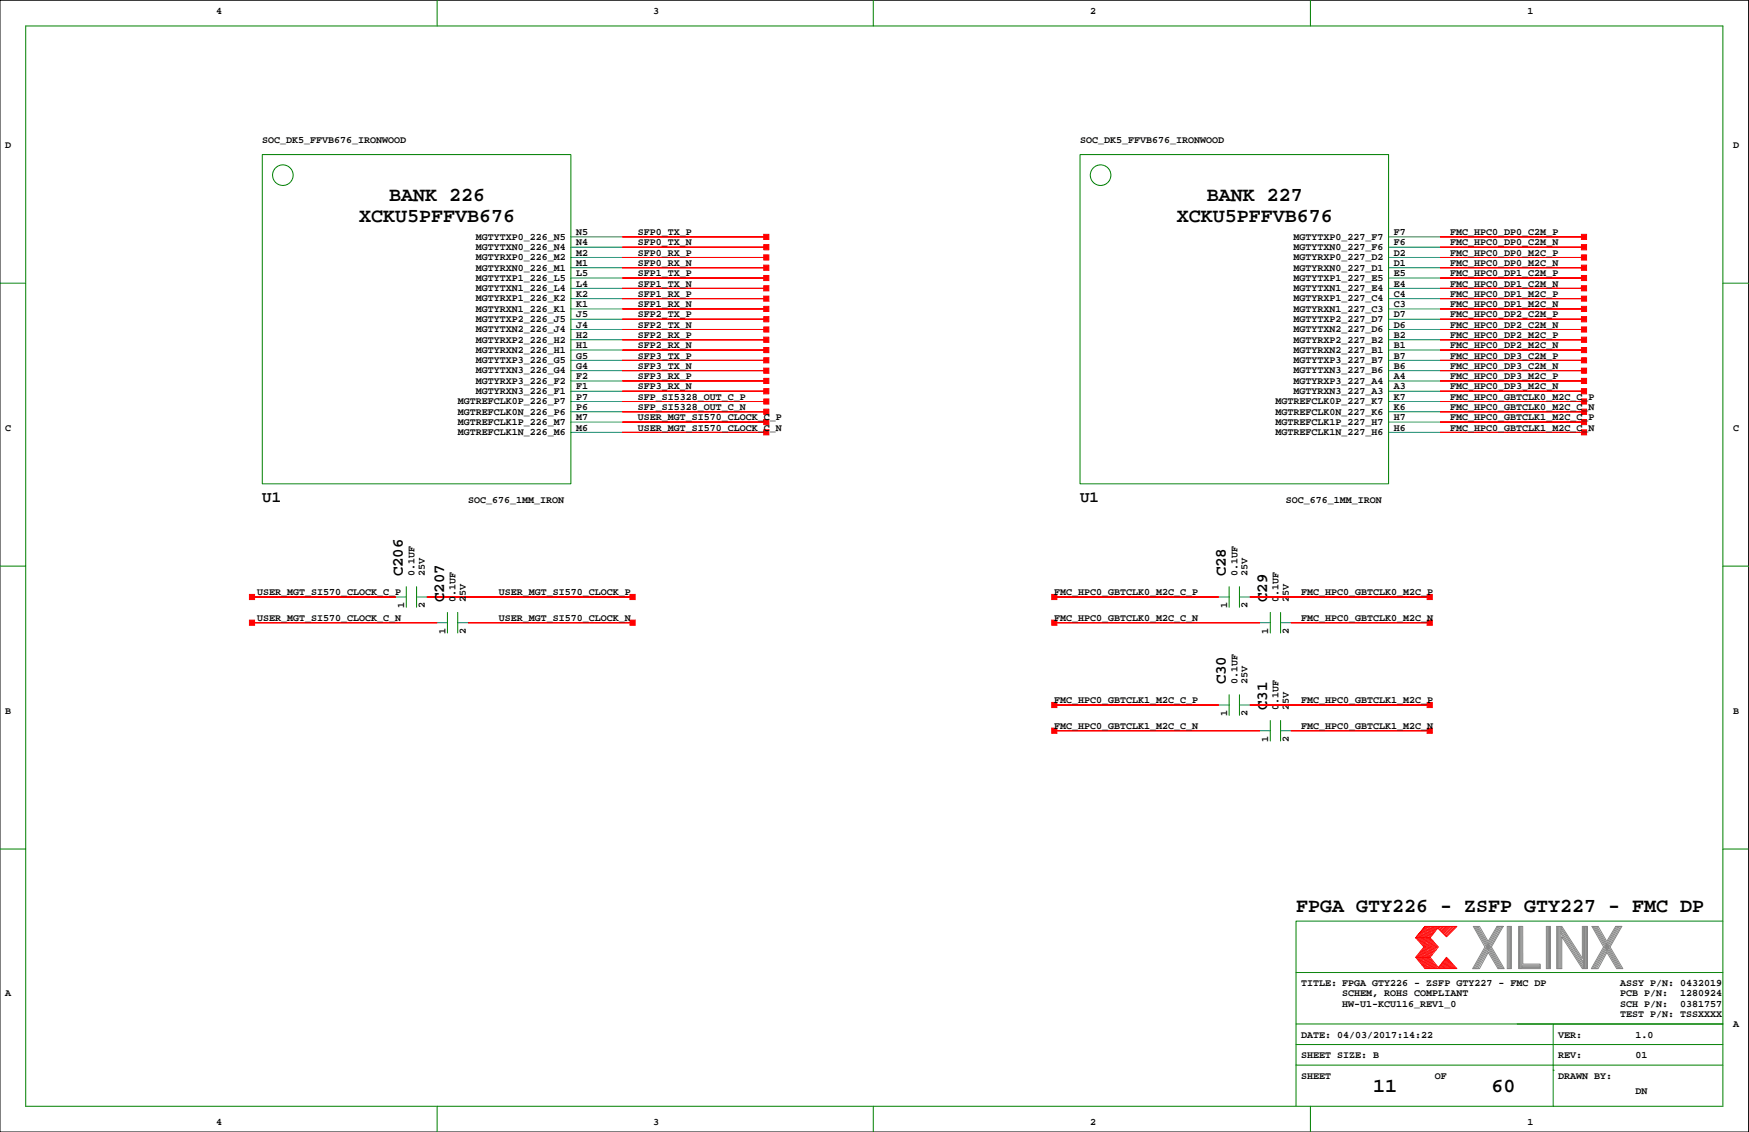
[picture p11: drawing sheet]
<svg xmlns="http://www.w3.org/2000/svg" width="432mm" height="279mm" viewBox="0 0 432 279" stroke-linecap="round" stroke-linejoin="round" font-family="sans-serif">
<path d="M0 .1h431.7v279.3h-431.7z" fill="none" stroke="#000" stroke-width=".25"/>
<g fill="none" stroke="#008000" stroke-width=".25">
<path d="M6.3 6.4h419.1v266.7h-419.1zM107.9 .1v6.3M215.6 .1v6.3M323.5 .1v6.3M64.8 38.2h76.1v81.2h-76.1zM266.6 38.2h76.2v81.2h-76.2zM0 69.9h6.3M425.4 69.9h6.3M0 139.7h6.3M425.4 139.7h6.3M100.3 144.8v5.1M102.8 144.8v5.1"/>
<path d="M110.5 151.2v5M113 151.2v5M303.5 144.8v5.1M306 144.8v5.1M313.6 151.2v5M316.2 151.2v5M303.5 171.5v5.1M306 171.5v5.1M313.6 177.8v5.1M316.2 177.8v5.1M0 209.6h6.3M425.4 209.6h6.3"/>
<path d="M425.4 227.3h-105.4v35.6M320 257.8h105.4M320 252.7h105.4M320 240h105.4M383.5 252.7v20.4M107.9 273.1v6.3M215.6 273.1v6.3M320 262.9v10.2M320 262.9h105.4M323.5 273.1v6.3M383.5 264.2h.1"/>
<circle cx="69.8" cy="43.2" r="2.54"/>
<circle cx="271.7" cy="43.2" r="2.54"/>
</g>
<g fill="none" stroke="#f00" stroke-width=".25">
<path d="M153.6 58.5h35.6M355.5 58.5h35.6M153.6 78.8h35.6M153.6 71.2h35.6M153.6 76.2h35.6M153.6 73.7h35.6M153.6 68.6h35.6M153.6 61h35.6M153.6 63.5h35.6M153.6 66.1h35.6M355.5 78.8h35.6M355.5 71.2h35.6"/>
<path d="M355.5 76.2h35.6M355.5 73.7h35.6M355.5 68.6h35.6M355.5 61h35.6M355.5 63.5h35.6M355.5 66.1h35.6M153.6 81.3h35.6M153.6 86.4h35.6M153.6 83.9h35.6M153.6 88.9h35.6M153.6 91.5h35.6M153.6 94h35.6"/>
<path d="M153.6 96.6h35.6M153.6 99.1h35.6M355.5 81.3h35.6M355.5 86.4h35.6M355.5 83.9h35.6M355.5 88.9h35.6M355.5 91.5h35.6M355.5 94h35.6M355.5 96.6h35.6M355.5 99.1h35.6M153.6 101.6h35.6M153.6 104.2h35.6"/>
<path d="M153.6 106.7h35.6M355.5 101.6h35.6M355.5 104.2h35.6M355.5 106.7h35.6M62.2 153.7h45.7M62.2 147.3h35.6M105.4 147.3h50.8M115.5 153.7h40.7M260.3 153.7h50.8M260.3 147.3h40.6M308.5 147.3h44.5M318.7 153.7h34.3"/>
<path d="M260.3 174h40.6M308.5 174h44.5M260.3 180.4h50.8M318.7 180.4h34.3M349.5 236.3h3.6M349.9 231.5l1.9 2.2-2 2.6 2.2 2.8M350.1 236.3l2.2 2.8M350.2 231.5l1.9 2.3-2 2.5M350.4 236.3l2.2 2.8M350.5 231.5l1.9 2.3-2 2.5M350.6 236.3l2.3 2.7M350.8 231.5l1.9 2.3-2 2.5"/>
<path d="M351 236.3l2.2 2.8M351.1 231.5l1.9 2.3-2 2.5M351.3 236.3l2.2 2.8M351.4 231.5l1.9 2.3-2 2.5M351.6 236.3l2.2 2.8M351.7 231.5l1.9 2.2M351.8 228.7l-2.3 2.8 2.3-2.8h7.9l-2.6 2.5-2.1-2.1-1.9 2.4 2 2.2-2 2.6 2 2.5 2-2.5 2.6 2.8h-7.9l-2.3-2.8M351.9 236.3l2.2 2.8M352 231.5l1.9 2.2M352.1 228.7l-2.2 2.7M352.2 236.3l2.2 2.8M352.3 231.5l1.9 2.3-2 2.5"/>
<path d="M352.4 228.7l-2.2 2.7M352.5 236.3l2.2 2.8M352.6 231.5l1.9 2.2M352.7 228.7l-2.2 2.7M352.8 236.3l2.2 2.8M352.8 231.5l2 2.2M353 228.7l-2.2 2.7M353.1 231.5h-3.6l2.1 2.2-2.1 2.6M353.2 228.7l-2.1 2.7M353.6 233.8l-2 2.5M353.6 228.7l-2.2 2.7M353.8 228.7l-2.1 2.7"/>
<path d="M353.9 233.8l-1.9 2.4M354.1 228.7l-2.1 2.7M354.4 228.7l-2.1 2.7M354.5 233.8l-2 2.5M354.7 228.7l-2.1 2.7M354.8 233.8l-2 2.5M355 228.7l-2.1 2.7M355.2 238.8l.2 .3M355.3 238.6l.4 .5M355.4 228.7l-.4 .4M355.4 238.4l.6 .7M355.6 238.3l.7 .8"/>
<path d="M355.7 238.1l.9 1M355.7 228.7l-.5 .5M355.9 237.9l1 1.2M356 237.8l1.2 1.3M356.1 228.7l-.8 .7M356.1 237.6l1.4 1.4M356.3 237.4l1.5 1.7M356.4 237.2l1.6 1.9M356.5 228.7l-1 .9M356.5 237.1l1.8 2M356.7 236.9l1.9 2.2M356.8 236.7l2.1 2.4"/>
<path d="M356.8 228.7l-1.1 1.1M356.9 236.6l2.3 2.5M357.1 236.5l2.3 2.6M357.2 228.7l-1.3 1.2M357.5 228.7l-1.4 1.4M357.8 228.7l-1.6 1.6M358.2 228.7l-1.8 1.7M358.5 228.7l-1.9 1.9M359 228.7l-2.2 2.1M359.3 228.7l-2.3 2.3"/>
</g>
<g fill="none" stroke="#848684" stroke-width=".25">
<path d="M364 228.7l6.1 10.4M364.3 228.7l6.1 10.4M364.6 228.7l6.1 10.4M364.9 228.7l6.1 10.4M367.4 232.3l-2.1-3.6h-1.6l2.9 5-3 5.4h1.7l2.1-4 2.4 4h1.6l-3.2-5.4M369.6 228.7l-2.2 3.6M369.8 228.7l-5.9 10.4M370.2 228.7l-6 10.4M370.5 228.7l-6 10.4M370.8 228.7l-6 10.4M371.1 228.7h-1.5h1.5l-2.9 5M372.1 228.7h1v10.4h-1z"/>
<path d="M372.4 228.7v10.4M372.6 228.7v10.4M372.9 228.7v10.4M374.9 228.7h1v9.3h4.3v1.1h-5.3zM375.1 228.7v10.4M375.4 228.7v10.4M375.7 228.7v10.4M375.7 238.2h4.5M375.7 238.5h4.5M375.7 238.8h4.5M381.8 228.7h1v10.4h-1zM382 228.7v10.4"/>
<path d="M382.3 228.7v10.4M382.5 228.7v10.4M384.3 228.7h1.3l5.1 7.8v-7.8h1.2v10.4h-1.2l-5.1-7.9v7.9h-1.3zM384.5 228.7v10.4M384.8 228.7v10.4M385.1 228.7v10.4M385.3 228.7v10.4M385.3 230.3l5.6 8.7M385.3 229.8l5.6 8.7M385.3 229.2l5.6 8.7M385.3 228.8l5.6 8.7M390.9 228.7v10.4"/>
<path d="M391.2 228.7v10.4M391.5 228.7v10.4M391.7 228.6v10.4M393.3 228.7l6.1 10.4M393.6 228.7l6.1 10.4M393.9 228.7l6.1 10.4M394.2 228.7l6.1 10.4M396.7 232.3l-2.1-3.6h-1.6l2.9 5-3 5.4M397.5 233.7l3.2 5.4h-1.6l-2.4-4-2.2 4h-1.6M398.9 228.7l-2.2 3.6M399.1 228.7l-6 10.4M399.4 228.7l-5.9 10.4"/>
<path d="M399.7 228.7l-5.9 10.4M400.1 228.7l-6 10.4M400.4 228.7h-1.5h1.5l-2.9 5"/>
</g>
<g fill="none" stroke="#008080" stroke-width=".25">
<path d="M140.9 58.5h12.7M342.8 58.5h12.7M140.9 78.8h12.7M140.9 76.2h12.7M140.9 73.7h12.7M140.9 71.2h12.7M140.9 68.6h12.7M140.9 66.1h12.7M140.9 63.5h12.7M140.9 61h12.7M342.8 78.8h12.7M342.8 76.2h12.7"/>
<path d="M342.8 73.7h12.7M342.8 71.2h12.7M342.8 68.6h12.7M342.8 66.1h12.7M342.8 63.5h12.7M342.8 61h12.7M140.9 99.1h12.7M140.9 96.6h12.7M140.9 94h12.7M140.9 91.5h12.7M140.9 88.9h12.7M140.9 86.4h12.7"/>
<path d="M140.9 83.9h12.7M140.9 81.3h12.7M342.8 99.1h12.7M342.8 96.6h12.7M342.8 94h12.7M342.8 91.5h12.7M342.8 88.9h12.7M342.8 86.4h12.7M342.8 83.9h12.7M342.8 81.3h12.7M140.9 106.7h12.7M140.9 104.2h12.7"/>
<path d="M140.9 101.6h12.7M342.8 106.7h12.7M342.8 104.2h12.7M342.8 101.6h12.7M97.8 147.3h2.5M102.8 147.3h2.6M107.9 153.7h2.6M113 153.7h2.5M300.9 147.3h2.6M306 147.3h2.5M311.1 153.7h2.5M316.2 153.7h2.5"/>
<path d="M300.9 174h2.6M306 174h2.5M311.1 180.4h2.5M316.2 180.4h2.5"/>
</g>
<g fill="#f00" stroke="#f00" stroke-width=".25">
<path d="M355.5 78.8h35.6z" fill-rule="evenodd"/>
<path d="M390.4 78.2h1.3v1.2h-1.3z" fill-rule="evenodd"/>
<path d="M355.5 81.3h35.6z" fill-rule="evenodd"/>
<path d="M390.4 80.7h1.3v1.3h-1.3z" fill-rule="evenodd"/>
<path d="M355.5 86.4h35.6z" fill-rule="evenodd"/>
<path d="M390.4 85.8h1.3v1.2h-1.3z" fill-rule="evenodd"/>
<path d="M355.5 83.9h35.6z" fill-rule="evenodd"/>
<path d="M390.4 83.2h1.3v1.3h-1.3z" fill-rule="evenodd"/>
<path d="M355.5 71.2h35.6z" fill-rule="evenodd"/>
<path d="M390.4 70.5h1.3v1.3h-1.3z" fill-rule="evenodd"/>
<path d="M355.5 76.2h35.6z" fill-rule="evenodd"/>
<path d="M390.4 75.6h1.3v1.3h-1.3z" fill-rule="evenodd"/>
<path d="M355.5 73.7h35.6z" fill-rule="evenodd"/>
<path d="M390.4 73.1h1.3v1.2h-1.3z" fill-rule="evenodd"/>
<path d="M355.5 68.6h35.6z" fill-rule="evenodd"/>
<path d="M390.4 68h1.3v1.3h-1.3z" fill-rule="evenodd"/>
<path d="M355.5 58.5h35.6z" fill-rule="evenodd"/>
<path d="M390.4 57.8h1.3v1.3h-1.3z" fill-rule="evenodd"/>
<path d="M355.5 61h35.6z" fill-rule="evenodd"/>
<path d="M390.4 60.4h1.3v1.2h-1.3z" fill-rule="evenodd"/>
<path d="M355.5 63.5h35.6z" fill-rule="evenodd"/>
<path d="M390.4 62.9h1.3v1.3h-1.3z" fill-rule="evenodd"/>
<path d="M355.5 66.1h35.6z" fill-rule="evenodd"/>
<path d="M390.4 65.5h1.3v1.2h-1.3z" fill-rule="evenodd"/>
<path d="M355.5 88.9h35.6z" fill-rule="evenodd"/>
<path d="M390.4 88.3h1.3v1.3h-1.3z" fill-rule="evenodd"/>
<path d="M355.5 91.5h35.6z" fill-rule="evenodd"/>
<path d="M390.4 90.8h1.3v1.3h-1.3z" fill-rule="evenodd"/>
<path d="M355.5 94h35.6z" fill-rule="evenodd"/>
<path d="M390.4 93.4h1.3v1.3h-1.3z" fill-rule="evenodd"/>
<path d="M355.5 96.6h35.6z" fill-rule="evenodd"/>
<path d="M390.4 95.9h1.3v1.3h-1.3z" fill-rule="evenodd"/>
<path d="M355.5 99.1h35.6z" fill-rule="evenodd"/>
<path d="M390.4 98.5h1.3v1.2h-1.3z" fill-rule="evenodd"/>
<path d="M355.5 101.6h35.6z" fill-rule="evenodd"/>
<path d="M390.4 101h1.3v1.3h-1.3z" fill-rule="evenodd"/>
<path d="M355.5 104.2h35.6z" fill-rule="evenodd"/>
<path d="M390.4 103.5h1.3v1.3h-1.3z" fill-rule="evenodd"/>
<path d="M355.5 106.7h35.6z" fill-rule="evenodd"/>
<path d="M390.4 106.1h1.3v1.3h-1.3z" fill-rule="evenodd"/>
<path d="M318.7 153.7h34.3z" fill-rule="evenodd"/>
<path d="M352.3 153.1h1.3v1.2h-1.3z" fill-rule="evenodd"/>
<path d="M308.5 147.3h44.5z" fill-rule="evenodd"/>
<path d="M352.3 146.7h1.3v1.3h-1.3z" fill-rule="evenodd"/>
<path d="M260.3 153.7h50.8z" fill-rule="evenodd"/>
<path d="M259.7 153.1h1.2v1.2h-1.2z" fill-rule="evenodd"/>
<path d="M260.3 147.3h40.6z" fill-rule="evenodd"/>
<path d="M259.7 146.7h1.2v1.3h-1.2z" fill-rule="evenodd"/>
<path d="M318.7 180.4h34.3z" fill-rule="evenodd"/>
<path d="M352.3 179.7h1.3v1.3h-1.3z" fill-rule="evenodd"/>
<path d="M308.5 174h44.5z" fill-rule="evenodd"/>
<path d="M352.3 173.4h1.3v1.2h-1.3z" fill-rule="evenodd"/>
<path d="M260.3 180.4h50.8z" fill-rule="evenodd"/>
<path d="M259.7 179.7h1.2v1.3h-1.2z" fill-rule="evenodd"/>
<path d="M260.3 174h40.6z" fill-rule="evenodd"/>
<path d="M259.7 173.4h1.2v1.2h-1.2z" fill-rule="evenodd"/>
<path d="M153.6 91.5h35.6z" fill-rule="evenodd"/>
<path d="M188.6 90.8h1.2v1.3h-1.2z" fill-rule="evenodd"/>
<path d="M153.6 88.9h35.6z" fill-rule="evenodd"/>
<path d="M188.6 88.3h1.2v1.3h-1.2z" fill-rule="evenodd"/>
<path d="M153.6 86.4h35.6z" fill-rule="evenodd"/>
<path d="M188.6 85.8h1.2v1.2h-1.2z" fill-rule="evenodd"/>
<path d="M153.6 83.9h35.6z" fill-rule="evenodd"/>
<path d="M188.6 83.2h1.2v1.3h-1.2z" fill-rule="evenodd"/>
<path d="M153.6 81.3h35.6z" fill-rule="evenodd"/>
<path d="M188.6 80.7h1.2v1.3h-1.2z" fill-rule="evenodd"/>
<path d="M153.6 78.8h35.6z" fill-rule="evenodd"/>
<path d="M188.6 78.2h1.2v1.2h-1.2z" fill-rule="evenodd"/>
<path d="M153.6 76.2h35.6z" fill-rule="evenodd"/>
<path d="M188.6 75.6h1.2v1.3h-1.2z" fill-rule="evenodd"/>
<path d="M153.6 73.7h35.6z" fill-rule="evenodd"/>
<path d="M188.6 73.1h1.2v1.2h-1.2z" fill-rule="evenodd"/>
<path d="M153.6 71.2h35.6z" fill-rule="evenodd"/>
<path d="M188.6 70.5h1.2v1.3h-1.2z" fill-rule="evenodd"/>
<path d="M153.6 68.6h35.6z" fill-rule="evenodd"/>
<path d="M188.6 68h1.2v1.3h-1.2z" fill-rule="evenodd"/>
<path d="M153.6 63.5h35.6z" fill-rule="evenodd"/>
<path d="M188.6 62.9h1.2v1.3h-1.2z" fill-rule="evenodd"/>
<path d="M153.6 61h35.6z" fill-rule="evenodd"/>
<path d="M188.6 60.4h1.2v1.2h-1.2z" fill-rule="evenodd"/>
<path d="M153.6 58.5h35.6z" fill-rule="evenodd"/>
<path d="M188.6 57.8h1.2v1.3h-1.2z" fill-rule="evenodd"/>
<path d="M153.6 66.1h35.6z" fill-rule="evenodd"/>
<path d="M188.6 65.5h1.2v1.2h-1.2z" fill-rule="evenodd"/>
<path d="M153.6 96.6h35.6z" fill-rule="evenodd"/>
<path d="M188.6 95.9h1.2v1.3h-1.2z" fill-rule="evenodd"/>
<path d="M153.6 94h35.6z" fill-rule="evenodd"/>
<path d="M188.6 93.4h1.2v1.3h-1.2z" fill-rule="evenodd"/>
<path d="M105.4 147.3h50.8z" fill-rule="evenodd"/>
<path d="M155.5 146.7h1.3v1.3h-1.3z" fill-rule="evenodd"/>
<path d="M115.5 153.7h40.7z" fill-rule="evenodd"/>
<path d="M155.5 153.1h1.3v1.2h-1.3z" fill-rule="evenodd"/>
<path d="M62.2 147.3h35.6z" fill-rule="evenodd"/>
<path d="M61.6 146.7h1.3v1.3h-1.3z" fill-rule="evenodd"/>
<path d="M62.2 153.7h45.7z" fill-rule="evenodd"/>
<path d="M61.6 153.1h1.3v1.2h-1.3z" fill-rule="evenodd"/>
<path d="M153.6 99.1h35.6z" fill-rule="evenodd"/>
<path d="M188.6 98.5h1.2v1.2h-1.2z" fill-rule="evenodd"/>
<path d="M153.6 101.6h35.6z" fill-rule="evenodd"/>
<path d="M188.6 101h1.2v1.3h-1.2z" fill-rule="evenodd"/>
<path d="M153.6 104.2h35.6z" fill-rule="evenodd"/>
<path d="M188.6 103.5h1.2v1.3h-1.2z" fill-rule="evenodd"/>
<path d="M153.6 106.7h35.6z" fill-rule="evenodd"/>
<path d="M188.6 106.1h1.2v1.3h-1.2z" fill-rule="evenodd"/>
</g>
<g font-size="4.9">
<text x="96.1" y="49.7">BANK 226</text>
<text x="298" y="49.7">BANK 227</text>
<text x="88.7" y="54.8">XCKU5PFFVB676</text>
<text x="290.5" y="54.8">XCKU5PFFVB676</text>
<text x="320" y="225.2">FPGA GTY226 - ZSFP GTY227 - FMC DP</text>
<text x="339" y="269.6">11</text>
<text x="368.2" y="269.6">60</text>
</g>
<g font-size="3.9">
<text x="64.8" y="123.8">U1</text>
<text x="266.6" y="123.8">U1</text>
<text x="99.5" y="142.3" transform="rotate(-90 99.5 142.3)">C206</text>
<text x="302.6" y="142.3" transform="rotate(-90 302.6 142.3)">C28</text>
<text x="109.6" y="148.6" transform="rotate(-90 109.6 148.6)">C207</text>
<text x="312.8" y="148.6" transform="rotate(-90 312.8 148.6)">C29</text>
<text x="302.6" y="168.9" transform="rotate(-90 302.6 168.9)">C30</text>
<text x="312.8" y="175.3" transform="rotate(-90 312.8 175.3)">C31</text>
</g>
<g font-size="2.5">
<text x="53.3" y="3.4">4</text>
<text x="161.3" y="3.4">3</text>
<text x="269.2" y="3.4">2</text>
<text x="377.1" y="3.4">1</text>
<text x="64.8" y="35.2">SOC_DK5_FFVB676_IRONWOOD</text>
<text x="266.6" y="35.2">SOC_DK5_FFVB676_IRONWOOD</text>
<text x="1.3" y="36.4">D</text>
<text x="427.9" y="36.4">D</text>
<text x="117.4" y="59.2">MGTYTXP0_226_N5</text>
<text x="142.2" y="58">N5</text>
<text x="157.4" y="58">SFP0_TX_P</text>
<text x="319.3" y="59.2">MGTYTXP0_227_F7</text>
<text x="344.1" y="58">F7</text>
<text x="358.1" y="58">FMC_HPC0_DP0_C2M_P</text>
<text x="117.4" y="64.2">MGTYRXP0_226_M2</text>
<text x="117.4" y="61.7">MGTYTXN0_226_N4</text>
<text x="142.2" y="60.6">N4</text>
<text x="142.2" y="63.1">M2</text>
<text x="142.2" y="65.6">M1</text>
<text x="157.4" y="63.1">SFP0_RX_P</text>
<text x="157.4" y="60.6">SFP0_TX_N</text>
<text x="157.4" y="65.6">SFP0_RX_N</text>
<text x="319.3" y="64.2">MGTYRXP0_227_D2</text>
<text x="319.3" y="61.7">MGTYTXN0_227_F6</text>
<text x="344.1" y="60.6">F6</text>
<text x="344.1" y="63.1">D2</text>
<text x="344.1" y="65.6">D1</text>
<text x="358.1" y="60.6">FMC_HPC0_DP0_C2M_N</text>
<text x="358.1" y="63.1">FMC_HPC0_DP0_M2C_P</text>
<text x="358.1" y="65.6">FMC_HPC0_DP0_M2C_N</text>
<text x="117.4" y="71.9">MGTYTXN1_226_L4</text>
<text x="117.4" y="69.3">MGTYTXP1_226_L5</text>
<text x="117.4" y="66.8">MGTYRXN0_226_M1</text>
<text x="142.2" y="68.2">L5</text>
<text x="142.2" y="70.7">L4</text>
<text x="157.4" y="70.7">SFP1_TX_N</text>
<text x="157.4" y="68.2">SFP1_TX_P</text>
<text x="319.3" y="71.9">MGTYTXN1_227_E4</text>
<text x="319.3" y="69.3">MGTYTXP1_227_E5</text>
<text x="319.3" y="66.8">MGTYRXN0_227_D1</text>
<text x="344.1" y="68.2">E5</text>
<text x="344.1" y="70.7">E4</text>
<text x="358.1" y="70.7">FMC_HPC0_DP1_C2M_N</text>
<text x="358.1" y="68.2">FMC_HPC0_DP1_C2M_P</text>
<text x="117.4" y="76.9">MGTYRXN1_226_K1</text>
<text x="117.4" y="74.4">MGTYRXP1_226_K2</text>
<text x="142.2" y="73.3">K2</text>
<text x="142.2" y="75.8">K1</text>
<text x="157.4" y="75.8">SFP1_RX_N</text>
<text x="157.4" y="73.3">SFP1_RX_P</text>
<text x="319.3" y="76.9">MGTYRXN1_227_C3</text>
<text x="319.3" y="74.4">MGTYRXP1_227_C4</text>
<text x="344.1" y="73.3">C4</text>
<text x="344.1" y="75.8">C3</text>
<text x="358.1" y="75.8">FMC_HPC0_DP1_M2C_N</text>
<text x="358.1" y="73.3">FMC_HPC0_DP1_M2C_P</text>
<text x="117.4" y="82">MGTYTXN2_226_J4</text>
<text x="117.4" y="79.5">MGTYTXP2_226_J5</text>
<text x="142.2" y="78.3">J5</text>
<text x="142.2" y="80.9">J4</text>
<text x="142.2" y="83.4">H2</text>
<text x="157.4" y="83.4">SFP2_RX_P</text>
<text x="157.4" y="80.9">SFP2_TX_N</text>
<text x="157.4" y="78.3">SFP2_TX_P</text>
<text x="319.3" y="82">MGTYTXN2_227_D6</text>
<text x="319.3" y="79.5">MGTYTXP2_227_D7</text>
<text x="344.1" y="78.3">D7</text>
<text x="344.1" y="80.9">D6</text>
<text x="344.1" y="83.4">B2</text>
<text x="358.1" y="78.3">FMC_HPC0_DP2_C2M_P</text>
<text x="358.1" y="80.9">FMC_HPC0_DP2_C2M_N</text>
<text x="358.1" y="83.4">FMC_HPC0_DP2_M2C_P</text>
<text x="117.4" y="89.6">MGTYTXP3_226_G5</text>
<text x="117.4" y="87.1">MGTYRXN2_226_H1</text>
<text x="117.4" y="84.6">MGTYRXP2_226_H2</text>
<text x="142.2" y="86">H1</text>
<text x="142.2" y="88.5">G5</text>
<text x="157.4" y="88.5">SFP3_TX_P</text>
<text x="157.4" y="86">SFP2_RX_N</text>
<text x="319.3" y="89.6">MGTYTXP3_227_B7</text>
<text x="319.3" y="87.1">MGTYRXN2_227_B1</text>
<text x="319.3" y="84.6">MGTYRXP2_227_B2</text>
<text x="344.1" y="86">B1</text>
<text x="344.1" y="88.5">B7</text>
<text x="358.1" y="86">FMC_HPC0_DP2_M2C_N</text>
<text x="358.1" y="88.5">FMC_HPC0_DP3_C2M_P</text>
<text x="117.4" y="94.7">MGTYRXP3_226_F2</text>
<text x="117.4" y="92.2">MGTYTXN3_226_G4</text>
<text x="142.2" y="91">G4</text>
<text x="142.2" y="93.6">F2</text>
<text x="157.4" y="91">SFP3_TX_N</text>
<text x="157.4" y="93.6">SFP3_RX_P</text>
<text x="319.3" y="94.7">MGTYRXP3_227_A4</text>
<text x="319.3" y="92.2">MGTYTXN3_227_B6</text>
<text x="344.1" y="91">B6</text>
<text x="344.1" y="93.6">A4</text>
<text x="358.1" y="91">FMC_HPC0_DP3_C2M_N</text>
<text x="358.1" y="93.6">FMC_HPC0_DP3_M2C_P</text>
<text x="113" y="99.8">MGTREFCLK0P_226_P7</text>
<text x="117.4" y="97.3">MGTYRXN3_226_F1</text>
<text x="142.2" y="96.1">F1</text>
<text x="142.2" y="98.7">P7</text>
<text x="142.2" y="101.2">P6</text>
<text x="157.4" y="96.1">SFP3_RX_N</text>
<text x="157.4" y="98.7">SFP_SI5328_OUT_C_P</text>
<text x="157.4" y="101.2">SFP_SI5328_OUT_C_N</text>
<text x="314.9" y="99.8">MGTREFCLK0P_227_K7</text>
<text x="319.3" y="97.3">MGTYRXN3_227_A3</text>
<text x="344.1" y="96.1">A3</text>
<text x="344.1" y="98.7">K7</text>
<text x="344.1" y="101.2">K6</text>
<text x="358.1" y="96.1">FMC_HPC0_DP3_M2C_N</text>
<text x="358.1" y="98.7">FMC_HPC0_GBTCLK0_M2C_C_P</text>
<text x="358.1" y="101.2">FMC_HPC0_GBTCLK0_M2C_C_N</text>
<text x="1.3" y="106.3">C</text>
<text x="113" y="107.4">MGTREFCLK1N_226_M6</text>
<text x="113" y="104.9">MGTREFCLK1P_226_M7</text>
<text x="113" y="102.3">MGTREFCLK0N_226_P6</text>
<text x="142.2" y="103.7">M7</text>
<text x="142.2" y="106.3">M6</text>
<text x="157.4" y="103.7">USER_MGT_SI570_CLOCK_C_P</text>
<text x="157.4" y="106.3">USER_MGT_SI570_CLOCK_C_N</text>
<text x="314.9" y="107.4">MGTREFCLK1N_227_H6</text>
<text x="314.9" y="104.9">MGTREFCLK1P_227_H7</text>
<text x="314.9" y="102.3">MGTREFCLK0N_227_K6</text>
<text x="344.1" y="103.7">H7</text>
<text x="344.1" y="106.3">H6</text>
<text x="358.1" y="103.7">FMC_HPC0_GBTCLK1_M2C_C_P</text>
<text x="358.1" y="106.3">FMC_HPC0_GBTCLK1_M2C_C_N</text>
<text x="427.9" y="106.3">C</text>
<text x="115.5" y="124.1">SOC_676_1MM_IRON</text>
<text x="317.4" y="124.1">SOC_676_1MM_IRON</text>
<text x="102.3" y="142.3" transform="rotate(-90 102.3 142.3)">0.1UF</text>
<text x="104.9" y="142.3" transform="rotate(-90 104.9 142.3)">25V</text>
<text x="305.5" y="142.3" transform="rotate(-90 305.5 142.3)">0.1UF</text>
<text x="308" y="142.3" transform="rotate(-90 308 142.3)">25V</text>
<text x="63.5" y="146.9">USER_MGT_SI570_CLOCK_C_P</text>
<text x="112.5" y="148.6" transform="rotate(-90 112.5 148.6)">0.1UF</text>
<text x="115" y="148.6" transform="rotate(-90 115 148.6)">25V</text>
<text x="123.2" y="146.9">USER_MGT_SI570_CLOCK_P</text>
<text x="260.3" y="146.9">FMC_HPC0_GBTCLK0_M2C_C_P</text>
<text x="315.6" y="148.6" transform="rotate(-90 315.6 148.6)">0.1UF</text>
<text x="318.2" y="148.6" transform="rotate(-90 318.2 148.6)">25V</text>
<text x="321.2" y="146.9">FMC_HPC0_GBTCLK0_M2C_P</text>
<text x="63.5" y="153.3">USER_MGT_SI570_CLOCK_C_N</text>
<text x="99.8" y="150.1" transform="rotate(-90 99.8 150.1)">1</text>
<text x="104.9" y="150.1" transform="rotate(-90 104.9 150.1)">2</text>
<text x="123.2" y="153.3">USER_MGT_SI570_CLOCK_N</text>
<text x="260.3" y="153.3">FMC_HPC0_GBTCLK0_M2C_C_N</text>
<text x="302.9" y="150.1" transform="rotate(-90 302.9 150.1)">1</text>
<text x="308" y="150.1" transform="rotate(-90 308 150.1)">2</text>
<text x="321.2" y="153.3">FMC_HPC0_GBTCLK0_M2C_N</text>
<text x="109.9" y="156.5" transform="rotate(-90 109.9 156.5)">1</text>
<text x="115" y="156.5" transform="rotate(-90 115 156.5)">2</text>
<text x="313.1" y="156.5" transform="rotate(-90 313.1 156.5)">1</text>
<text x="318.2" y="156.5" transform="rotate(-90 318.2 156.5)">2</text>
<text x="260.3" y="173.6">FMC_HPC0_GBTCLK1_M2C_C_P</text>
<text x="305.5" y="168.9" transform="rotate(-90 305.5 168.9)">0.1UF</text>
<text x="308" y="168.9" transform="rotate(-90 308 168.9)">25V</text>
<text x="321.2" y="173.6">FMC_HPC0_GBTCLK1_M2C_P</text>
<text x="1.3" y="176.1">B</text>
<text x="260.3" y="179.9">FMC_HPC0_GBTCLK1_M2C_C_N</text>
<text x="302.9" y="176.8" transform="rotate(-90 302.9 176.8)">1</text>
<text x="308" y="176.8" transform="rotate(-90 308 176.8)">2</text>
<text x="315.6" y="175.3" transform="rotate(-90 315.6 175.3)">0.1UF</text>
<text x="318.2" y="175.3" transform="rotate(-90 318.2 175.3)">25V</text>
<text x="321.2" y="179.9">FMC_HPC0_GBTCLK1_M2C_N</text>
<text x="427.9" y="176.1">B</text>
<text x="313.1" y="183.1" transform="rotate(-90 313.1 183.1)">1</text>
<text x="318.2" y="183.1" transform="rotate(-90 318.2 183.1)">2</text>
<text x="1.3" y="245.9">A</text>
<text x="321.2" y="243.4">TITLE: FPGA GTY226 - ZSFP GTY227 - FMC DP</text>
<text x="331.4" y="245.9">SCHEM, ROHS COMPLIANT</text>
<text x="400" y="245.9">PCB P/N:</text>
<text x="400" y="243.4">ASSY P/N: 0432019</text>
<text x="414.8" y="245.9">1280924</text>
<text x="331.4" y="248.5">HW-U1-KCU116_REV1_0</text>
<text x="400" y="251">TEST P/N: TSSXXXX</text>
<text x="400" y="248.5">SCH P/N:</text>
<text x="414.8" y="248.5">0381757</text>
<text x="321.2" y="256.1">DATE: 04/03/2017:14:22</text>
<text x="384.7" y="256.1">VER:</text>
<text x="403.8" y="256.1">1.0</text>
<text x="427.9" y="253.6">A</text>
<text x="321.2" y="261.2">SHEET SIZE: B</text>
<text x="384.7" y="261.2">REV:</text>
<text x="403.8" y="261.2">01</text>
<text x="321.2" y="266.3">SHEET</text>
<text x="354.2" y="266.3">OF</text>
<text x="384.7" y="266.3">DRAWN BY:</text>
<text x="403.8" y="270.1">DN</text>
<text x="53.3" y="277.7">4</text>
<text x="161.3" y="277.7">3</text>
<text x="269.2" y="277.7">2</text>
<text x="377.1" y="277.7">1</text>
</g>
</svg>
